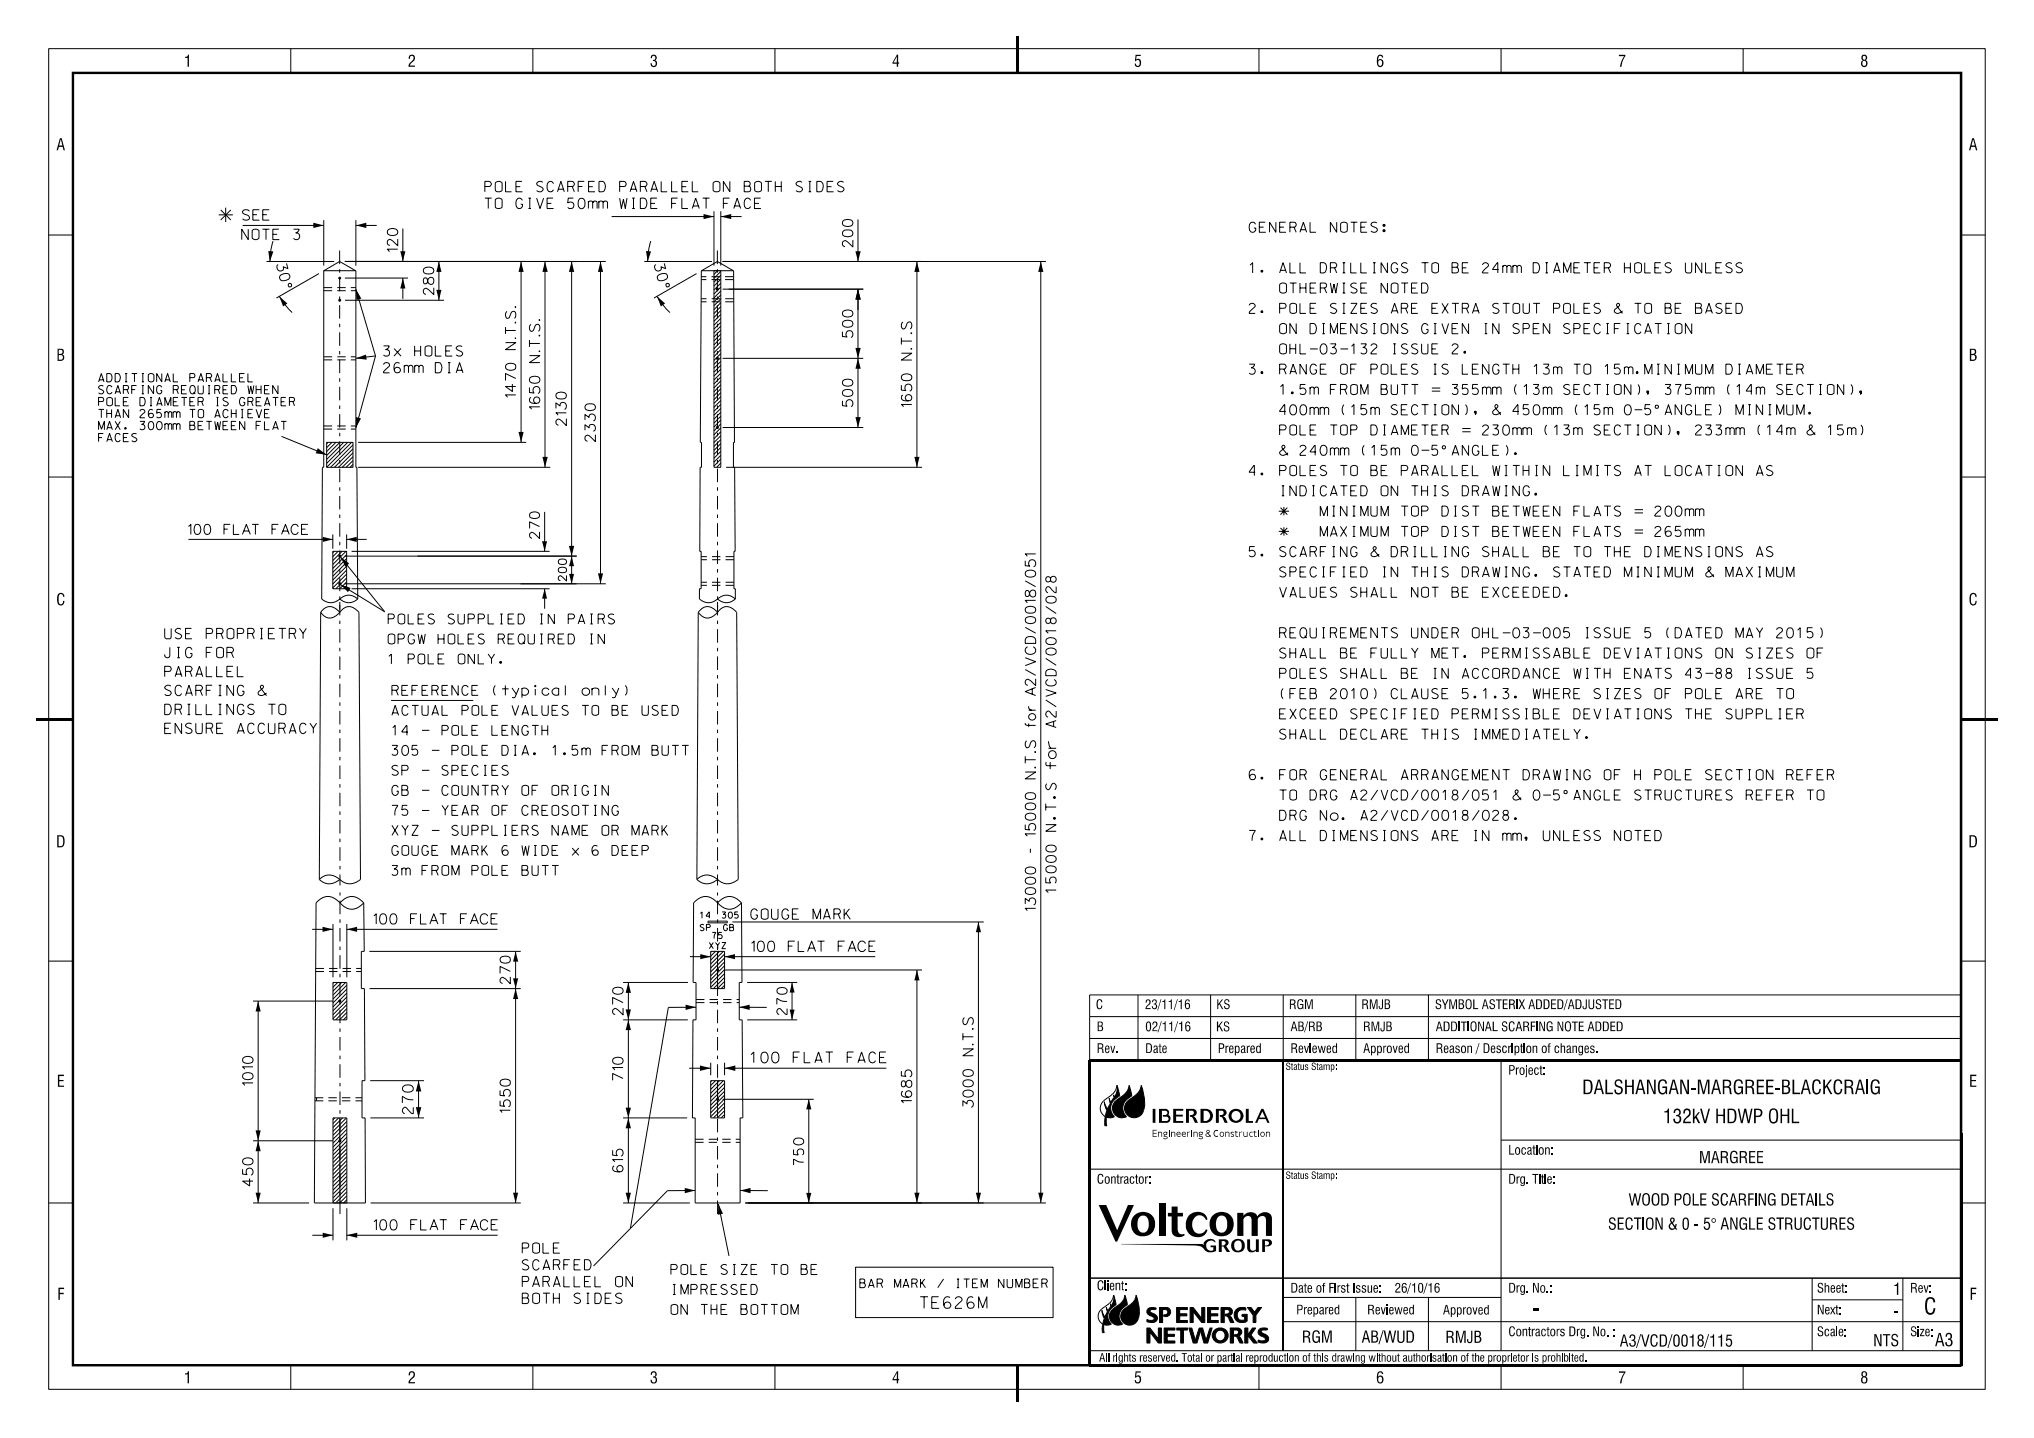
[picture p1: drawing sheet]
<svg xmlns="http://www.w3.org/2000/svg" width="420mm" height="297mm" viewBox="0 0 420 297" stroke-linecap="round" stroke-linejoin="round" font-family="sans-serif">
<g fill="#000">
<path d="M209.8 7.5h.5v7.6h-.5zM55.4 51.9h1l-.7 2.1zM64.7 46l2.2 .6-2.2 .5zM73.5 46.6l2.1-.6v1.1zM83.2 57.4l.5 2.2h-1zM82.7 51.9h1l-.5 2.1zM90.6 54l.6 2.2h-1.1zM90.1 59.9h1.1l-.6 2.1zM107.6 54l.5 2.2h-1zM112.5 54l.6 2.2h-1.1zM118 54l.6 2.2h-1.1zM124 54l.5 2.2h-1z"/>
<path d="M133.4 51.9h1l-.7 2.1zM145.3 44.2l2.1 .5-2.1 .6zM148.8 44.7l2.2-.5v1.1zM176.6 51.9h1.1l-.5 2.1zM189.3 54l.6 2.2h-1.1zM214.9 54l.5 2.2h-1zM57.7 61.2l1.6 1.5-.8 .6zM73.5 59.7l1.1 2-1 .2zM73.5 74l2.1-.8 .1 1.1zM135.7 61.2l1.6 1.5-.8 .6zM177.2 59.7l.5 2.2h-1.1zM177.2 74l.5 2.2h-1.1z"/>
<path d="M176.6 71.9h1.1l-.5 2.1zM65.6 92.6l1.9 1.3-2.3-.3zM73.5 86.1l1 .3-1 2zM107.1 89.2h1l-.5 2.2zM112 94.4h1.1l-.6 2.1zM176.6 86.1h1.1l-.5 2.2zM188.8 94.4h1.1l-.6 2.1zM66.6 110.9l2.1 .5-2.1 .5zM70.4 115.1l1.7 1.3-.8 .6zM71.6 111.4l2.1-.5v1zM111.9 111.8h1.1l-.5 2.1zM118 114.9l.5 2h-1z"/>
<path d="M117.5 118.5h1l-.5 2.1zM117.5 112.7h1.1l-.6 2.2zM123.5 118.4h1l-.5 2.2zM70.4 120.8l2 .6-.5 .9zM112.5 121.6l.5 2h-1.1zM7.5 148.3h7.6v.5h-7.6zM404.9 148.3h7.5v.5h-7.5zM66.6 191.4l2.2 .5-2.2 .6zM71.6 191.9l2.1-.5v1.1zM106.5 196.5l.5 2.1h-1.1zM144.6 197.1l2.2 .5-2.2 .5zM149.6 197.6l2.2-.5v1z"/>
<path d="M202 190.4l.6 2.1h-1.1zM53.3 206.8l.5 2.1h-1zM106.5 204.2l.5 2.1h-1.1zM105.9 202.1h1.1l-.5 2.1zM129.8 202.9l.5 2.2h-1.1zM129.8 210.6l.5 2.2h-1.1zM129.2 208.5h1.1l-.5 2.1zM141.6 207.5l2.1 .5-2.1 .6zM152.6 208l2.2-.5v1.1zM163.5 202.9l.6 2.1h-1zM163.1 208.5h1l-.6 2.1zM189.3 200.3l.6 2.2h-1.1z"/>
<path d="M225 218.7h179.9v.5h-179.9zM53.3 235.6l.5 2.2h-1zM52.8 233.5h1l-.5 2.1zM86.4 223.2l.6 2.2h-1.1zM85.9 228.7h1.1l-.6 2.2zM129.8 230.9l.5 2.1h-1.1zM129.2 228.8h1.1l-.5 2.1zM144.5 220.1l2.3 .5-2.3 .6zM149.6 220.6l2.2-.5v1.1zM167 227l.5 2.1h-1zM52.8 246.3h1l-.5 2.2zM66.6 254.6l2.2 .5-2.2 .6z"/>
<path d="M71.6 255.1l2.2-.5v1.1zM105.9 246.3h1.1l-.5 2.2zM129.2 246.3h1.1l-.5 2.2zM141.4 245.4l2.1 .5-2.1 .5zM148.3 248.7l1 2-1.1 .2zM152.8 245.9l2.2-.5v1zM166.5 246.4h1l-.5 2.1zM188.8 246.3h1.1l-.6 2.2zM201.5 246.3h1.1l-.6 2.2zM214.4 246.3h1l-.5 2.2zM239.3 248.6h1.3v6.7h-1.3zM209.8 282h.5v7.5h-.5z"/>
<path d="M224.8 219h.4v63h-.4zM225 281.7h179.9v.5h-179.9zM404.7 234h.5v48h-.5z"/>
<path d="M284.6 11.4a2.28 2.28 0 0 0 0 2.3 .77 .77 0 0 0 1.1-.6 .77 .77 0 0 0-1-.8l-.1 .2v-.3a.49 .49 0 0 1 .5-.6l.2 .3h.3a.59 .59 0 0 0-.3-.6 .59 .59 0 0 0-.7 .1zM284.7 12.6a.56 .56 0 0 1 .7 .3 .56 .56 0 0 1-.4 .7 .71 .71 0 0 1-.3-1z" fill-rule="evenodd"/>
<path d="M12.1 122.6a.74 .74 0 0 1 .8-.1 .74 .74 0 0 1 .4 .8h-.3a.49 .49 0 0 0-.6-.6 .49 .49 0 0 0-.3 .7v1a.47 .47 0 0 0 .6 .4 .47 .47 0 0 0 .3-.7h.3a.78 .78 0 0 1-.8 1 .78 .78 0 0 1-.7-1v-.9z" fill-rule="evenodd"/>
<path d="M407 122.6a.72 .72 0 0 1 .8-.1 .72 .72 0 0 1 .4 .8h-.3a.49 .49 0 0 0-.6-.6 .49 .49 0 0 0-.3 .7v1a.48 .48 0 0 0 .6 .4 .48 .48 0 0 0 .3-.7h.3a.77 .77 0 0 1-.8 1 .77 .77 0 0 1-.7-1v-.9z" fill-rule="evenodd"/>
<path d="M146.7 198.6l.1 .1z" fill-rule="evenodd"/>
<path d="M149.5 198.6l.2 .1z" fill-rule="evenodd"/>
<path d="M239.7 210.9h.2l-.7 2.3h-.2z" fill-rule="evenodd"/>
<path d="M243.1 210.9h.2l-.7 2.3h-.2z" fill-rule="evenodd"/>
<path d="M270 210.9h.1l-.7 2.3h-.1z" fill-rule="evenodd"/>
<path d="M303.9 211a1.79 1.79 0 0 0 0 1.9 .71 .71 0 0 0 .9-.1 .71 .71 0 0 0 .1-.8 .72 .72 0 0 0-.1-.9 .72 .72 0 0 0-.9-.1zM304 211.3a.4 .4 0 0 1 .5-.1 .4 .4 0 0 1 .2 .5v.6a.42 .42 0 0 1-.2 .4 .42 .42 0 0 1-.4 .1l-.2-.5z" fill-rule="evenodd"/>
<path d="M310.3 211.1a.52 .52 0 0 1 .6-.1 .52 .52 0 0 1 .3 .5h-.2a.33 .33 0 0 0-.5-.3 .33 .33 0 0 0 0 .6 .61 .61 0 0 1 .7 .7 .61 .61 0 0 1-1 .2l-.1-.4h.2a.39 .39 0 0 0 .4 .5 .39 .39 0 0 0 .4-.4 .39 .39 0 0 0-.5-.3 .57 .57 0 0 1-.3-1z" fill-rule="evenodd"/>
<path d="M311.7 211.2a.58 .58 0 0 1 .7-.2 .58 .58 0 0 1 .3 .6h-.2l-.2-.4a.55 .55 0 0 0-.5 .8v.3a.4 .4 0 0 0 .4 .5 .4 .4 0 0 0 .3-.5h.2a.61 .61 0 0 1-.5 .7 .61 .61 0 0 1-.6-.7z" fill-rule="evenodd"/>
<path d="M319.5 211.2a.61 .61 0 0 1 .7-.2 .61 .61 0 0 1 .4 .6h-.2l-.1-.4a.44 .44 0 0 0-.6 0 .44 .44 0 0 0-.1 .5v.6a.43 .43 0 0 0 .5 .5 .43 .43 0 0 0 .3-.6h-.5v-.3h.7v1.1h-.2v-.3a.58 .58 0 0 1-.7 .3 .58 .58 0 0 1-.3-.7z" fill-rule="evenodd"/>
<path d="M323.4 211a1.49 1.49 0 0 0 .2 2h.2a1.13 1.13 0 0 0 .5-1.6l-.3-.4zM323.6 211.2l.2-.1a.87 .87 0 0 1 .4 1.2 .42 .42 0 0 1-.2 .4 .42 .42 0 0 1-.4 .1 1.61 1.61 0 0 1 0-1.6z" fill-rule="evenodd"/>
<path d="M230.6 224.2l.6 2.1a2.8 2.8 0 0 0-1.6 3.6l.5 .7-.8 .3-.9-.2 .1 1.8h-.4l.1-1.8a2.15 2.15 0 0 0 0-2.2l-.2-1 .2 .8 .5 .7 .2-.4a1.25 1.25 0 0 0 .2-1.5v-.3v.5l.3 .3 .4-.6a.55 .55 0 0 0 .1-.9l.3 .5 .4-1z" fill-rule="evenodd"/>
<path d="M233.2 224.2l.5 2.1a2.8 2.8 0 0 0-1.6 3.6l.5 .7a2.04 2.04 0 0 1-2.7-.9 2.04 2.04 0 0 1 1-2.8l1-.6a2.99 2.99 0 0 0 1.3-2.1z" fill-rule="evenodd"/>
<path d="M235.7 224.2a7.3 7.3 0 0 1 .2 5.7 2.02 2.02 0 0 1-3.3 .2 2.02 2.02 0 0 1 .8-3.2l1-.6a2.99 2.99 0 0 0 1.3-2.1z" fill-rule="evenodd"/>
<path d="M238 233.4h.9v.1h-.7v.5h.6v.1h-.6v.6h.7v.1h-.9z" fill-rule="evenodd"/>
<path d="M238 229h.6v2.9h-.6z" fill-rule="evenodd"/>
<path d="M239.1 233.7l.2 .2a.47 .47 0 0 1 .7 .1v.8h-.2v-.8l-.2-.1-.3 .1v.8h-.2z" fill-rule="evenodd"/>
<path d="M240.3 233.9v.9l.6 .1a.37 .37 0 0 1-.3 .3 .37 .37 0 0 1-.3-.2l-.1 .1a.46 .46 0 0 0 .5 .2 .46 .46 0 0 0 .4-.5l-.6-.2v-.1l.4-.2 .2-.5-.5-.1zM240.4 234.1a.26 .26 0 0 1 .5 0 .26 .26 0 0 1-.5 0z" fill-rule="evenodd"/>
<path d="M239.3 229h1.4a.75 .75 0 0 1 .6 .5 .75 .75 0 0 1-.1 .8 .89 .89 0 0 1 .5 .9 .89 .89 0 0 1-.8 .7h-1.6zM239.9 229.4v2.1h1a.44 .44 0 0 0 .4-.4 .44 .44 0 0 0-.4-.5h-.8v-.3h.5a.44 .44 0 0 0 .5-.5 .44 .44 0 0 0-.5-.4z" fill-rule="evenodd"/>
<path d="M241.4 233.4l.1 .1z" fill-rule="evenodd"/>
<path d="M241.4 233.7h.1v1.1h-.1z" fill-rule="evenodd"/>
<path d="M241.8 233.7l.2 .2a.44 .44 0 0 1 .7 .1v.8h-.2v-.8l-.2-.1-.3 .1v.8h-.2z" fill-rule="evenodd"/>
<path d="M242.3 229h2v.4h-1.4v.8h1.3v.4h-1.3v.9h1.4v.4h-2z" fill-rule="evenodd"/>
<path d="M243.1 233.9a.55 .55 0 0 0-.1 .7 .55 .55 0 0 0 .8 .1v-.2a.4 .4 0 0 1-.5 .2 .4 .4 0 0 1-.2-.4h.7l-.1-.4-.4-.2zM243.2 234a.27 .27 0 0 1 .3-.1 .27 .27 0 0 1 .1 .3h-.5z" fill-rule="evenodd"/>
<path d="M244.2 233.9a.55 .55 0 0 0-.1 .7 .55 .55 0 0 0 .8 .1v-.2a.4 .4 0 0 1-.5 .2 .4 .4 0 0 1-.2-.4h.7l-.1-.4-.4-.2zM244.2 234a.28 .28 0 0 1 .4-.1 .28 .28 0 0 1 .1 .3h-.5z" fill-rule="evenodd"/>
<path d="M245.1 233.7l.2 .2 .4-.2-.4 .3v.8h-.2z" fill-rule="evenodd"/>
<path d="M244.9 229h1.5a.81 .81 0 0 1 .7 .8 .81 .81 0 0 1-.6 .8 1.88 1.88 0 0 1 .9 1.3h-.6l-.6-1-.4-.2a.2 .2 0 0 1-.1-.2 .2 .2 0 0 1 .2-.2 .45 .45 0 0 0 .6-.4 .45 .45 0 0 0-.4-.5h-.6v2.5h-.6z" fill-rule="evenodd"/>
<path d="M246 233.4l.1 .1z" fill-rule="evenodd"/>
<path d="M246 233.7h.1v1.1h-.1z" fill-rule="evenodd"/>
<path d="M246.5 233.7l.1 .2a.47 .47 0 0 1 .7 .1v.8h-.1v-.8l-.3-.1-.3 .1v.8h-.1z" fill-rule="evenodd"/>
<path d="M247.6 233.9v.9l.6 .1a.35 .35 0 0 1-.2 .3 .35 .35 0 0 1-.4-.2l-.1 .1a.46 .46 0 0 0 .5 .2 .46 .46 0 0 0 .4-.5l-.6-.2v-.1l.4-.2 .2-.5-.5-.1zM247.7 234.1a.25 .25 0 0 1 .5 0 .25 .25 0 0 1-.5 0z" fill-rule="evenodd"/>
<path d="M247.9 229a2.65 2.65 0 0 1 1.9 .3 1.45 1.45 0 0 1 .6 1.6 1.45 1.45 0 0 1-1.3 1h-1.2zM248.5 229.4v2.1a1.09 1.09 0 0 0 1.4-1 1.09 1.09 0 0 0-1.4-1.1z" fill-rule="evenodd"/>
<path d="M249.1 233.5l.2 .5-.2 .2a.47 .47 0 0 0 .1 .6 .47 .47 0 0 0 .6-.1h.2v-.2l-.5-.4a.36 .36 0 0 0 .2-.6 .36 .36 0 0 0-.6 0zM249.2 233.6l.4-.1 .1 .2-.3 .3zM249.1 234.3l.3-.2 .3 .5h-.6z" fill-rule="evenodd"/>
<path d="M250.8 233.6l.4-.2h.3v.2a.5 .5 0 0 0-.7 .5 .5 .5 0 0 0 .7 .4v.3a.72 .72 0 0 1-.9-.3 .72 .72 0 0 1 .2-.9z" fill-rule="evenodd"/>
<path d="M251.1 229h1.5a.78 .78 0 0 1 .7 .8 .78 .78 0 0 1-.7 .8h.1a1.7 1.7 0 0 1 .8 1.3h-.6l-.5-1-.5-.3v-.3a.48 .48 0 0 0 .7-.3 .48 .48 0 0 0-.4-.6h-.5v2.5h-.6z" fill-rule="evenodd"/>
<path d="M251.8 234.3a.51 .51 0 0 0 1 0 .51 .51 0 0 0-1 0zM252.1 234a.36 .36 0 0 1 .6 .1 .36 .36 0 0 1-.4 .5 .36 .36 0 0 1-.3-.5z" fill-rule="evenodd"/>
<path d="M253 233.7l.2 .2a.47 .47 0 0 1 .7 .1v.8h-.2v-.8l-.2-.1-.3 .1v.8h-.2z" fill-rule="evenodd"/>
<path d="M254.1 233.9l.4-.2 .3 .2h-.4l-.2 .1 .6 .4v.3l-.4 .1-.3-.2h.6l-.5-.4z" fill-rule="evenodd"/>
<path d="M255 233.7l.1-.1h.2v.1h.3v.2h-.3v.7h.4l-.1 .2-.5-.1v-.8h-.1z" fill-rule="evenodd"/>
<path d="M255.9 233.7l.1 .2 .5-.2-.5 .3v.8h-.1z" fill-rule="evenodd"/>
<path d="M253.8 230.4a1.51 1.51 0 0 1 3 0 1.51 1.51 0 0 1-3 0zM254.6 229.7a1.01 1.01 0 0 0-.1 1.5 1.01 1.01 0 0 0 1.5 0 1.01 1.01 0 0 0-.2-1.5 .91 .91 0 0 0-1.2 0z" fill-rule="evenodd"/>
<path d="M256.8 233.7h.1v.9l.2 .1 .4-.1v-.9h.1v1.1l-.1-.1a.47 .47 0 0 1-.7-.1z" fill-rule="evenodd"/>
<path d="M257.2 229h.6v2.5h.9v.4h-1.5z" fill-rule="evenodd"/>
<path d="M258.1 233.9l.4-.1 .2 .2a.37 .37 0 0 0-.6 .3 .37 .37 0 0 0 .6 .3v.2a.53 .53 0 0 1-.7-.2 .53 .53 0 0 1 .1-.7z" fill-rule="evenodd"/>
<path d="M258.8 233.7l.2-.1h.1v.1h.3v.2h-.3v.7h.4v.2l-.5-.1v-.8h-.2z" fill-rule="evenodd"/>
<path d="M259.8 233.7h.1v1.1h-.1z" fill-rule="evenodd"/>
<path d="M259.8 233.4l.1 .1z" fill-rule="evenodd"/>
<path d="M260.5 229h.4l1.2 2.9h-.4l-.3-.8h-1.5l-.3 .8h-.4zM260.7 229.5l-.6 1.3h1.1z" fill-rule="evenodd"/>
<path d="M260.2 234.3a.51 .51 0 0 0 1 0 .51 .51 0 0 0-1 0zM260.5 234a.35 .35 0 0 1 .6 .1 .35 .35 0 0 1-.3 .5 .35 .35 0 0 1-.4-.4z" fill-rule="evenodd"/>
<path d="M261.4 233.7l.1 .2a.47 .47 0 0 1 .8 .1v.8h-.2v-.8l-.2-.1-.4 .1v.8h-.1z" fill-rule="evenodd"/>
<path d="M226.9 248.9h1.5l2.3 5.2 2.2-5.2h1.2l-3.4 7.5h-.4z" fill-rule="evenodd"/>
<path d="M231.5 256.9h16.7l.4 .2a.5 .5 0 0 1 .2-.8l.5-.3 .6-.1 .9 .2 .2 .4-.1 .1-.7-.4-.8 .3-.3 .5v.5l.3 .6 .7 .2 .4-.1v-.6h-.5v-.4h1.1v1.2l-.8 .3-.9-.1-.6-.3-.8-.8-1.1-.3z" fill-rule="evenodd"/>
<path d="M233.5 252.8a2.55 2.55 0 0 0 5.1 0 2.55 2.55 0 0 0-5.1 0zM235.3 251.4l.7-.3a1.27 1.27 0 0 1 1.2 1.6v.8l-.3 .7a1.09 1.09 0 0 1-1.3 .3 1.09 1.09 0 0 1-.7-1.1v-1.2z" fill-rule="evenodd"/>
<path d="M241.9 249.2h1.3v1.3h1.1v.7h-1.1v2.7a.98 .98 0 0 0 1.3 .9l.2 .3a1.87 1.87 0 0 1-2.4 0l-.4-.9v-3h-.7v-.7h.7z" fill-rule="evenodd"/>
<path d="M245.5 251.1l1-.7h1.5l.5 .2 .6 .5 .2 .7-.3 .2a1.46 1.46 0 0 0-1.7-1 1.46 1.46 0 0 0-1.1 1.6l.1 1.2a1.41 1.41 0 0 0 1.2 1 1.41 1.41 0 0 0 1.3-.6l.2-.3 .3 .1-.3 .8-1.1 .7-1.3-.1-.9-.4-.5-.6-.3-.9v-1.4z" fill-rule="evenodd"/>
<path d="M249.7 252.8a2.55 2.55 0 0 0 5.1 0 2.55 2.55 0 0 0-5.1 0zM251.5 251.4l.8-.3a1.22 1.22 0 0 1 1.1 1.5v.2a1.24 1.24 0 0 1-.4 1.5 1.24 1.24 0 0 1-1.5-.1l-.3-.6-.1-.9 .1-.9z" fill-rule="evenodd"/>
<path d="M251.7 256v2.6h.6v-1.2l.3 .1 .7 1.1h.7l-.8-1.3 .5-.5-.2-.6-.4-.2zM252.3 256.3l.6 .1 .2 .4-.2 .3-.6 .1z" fill-rule="evenodd"/>
<path d="M254.2 257.2a1.45 1.45 0 0 0 2.9 0 1.45 1.45 0 0 0-2.9 0zM255.1 256.4l.8-.1 .4 .4 .1 .9-.4 .6-.6 .1-.4-.4-.2-1z" fill-rule="evenodd"/>
<path d="M257.5 256h.6v1.9l.3 .3 .3 .1 .6-.3v-2h.6v2.6h-.6v-.3l-.4 .3-.7 .1-.5-.4-.2-.5z" fill-rule="evenodd"/>
<path d="M255.5 250.5h1.3v.6l.8-.6 .9-.1 .8 .2 .3 .6 .5-.5 .7-.3h.7l.5 .1 .5 .5 .1 .5v3.8h-1.2v-3.5a.84 .84 0 0 0-.7-.7 .84 .84 0 0 0-.9 .5l-.1 .2v3.5h-1.3v-3.7a.78 .78 0 0 0-.7-.5 .78 .78 0 0 0-.7 .4l-.2 .3v3.5h-1.3z" fill-rule="evenodd"/>
<path d="M260.6 256v2.6h.6v-1.2h.7l.4-.2 .3-.3v-.4l-.5-.5zM261.2 256.3l.7 .2 .1 .3-.2 .3-.6 .1z" fill-rule="evenodd"/>
<path d="M265.7 242a.38 .38 0 0 1 .5-.1 .38 .38 0 0 1 .2 .5h-.2a.26 .26 0 0 0-.2-.3 .26 .26 0 0 0-.3 .3 .26 .26 0 0 0 .3 .2 .44 .44 0 0 1 .5 .5 .44 .44 0 0 1-.5 .4 .44 .44 0 0 1-.4-.5h.1a.28 .28 0 0 0 .3 .3 .28 .28 0 0 0 .3-.2 .28 .28 0 0 0-.3-.3 .43 .43 0 0 1-.4-.3 .43 .43 0 0 1 .1-.5z" fill-rule="evenodd"/>
<path d="M271 242a.41 .41 0 0 1 .4-.1 .41 .41 0 0 1 .3 .5h-.2a.26 .26 0 0 0-.3-.3 .26 .26 0 0 0-.2 .3 .26 .26 0 0 0 .3 .2 .46 .46 0 0 1 .4 .5 .46 .46 0 0 1-.5 .4 .46 .46 0 0 1-.4-.5h.2a.28 .28 0 0 0 .3 .3 .28 .28 0 0 0 .3-.3 .28 .28 0 0 0-.4-.2 .45 .45 0 0 1-.2-.8z" fill-rule="evenodd"/>
<path d="M229.9 267.5l.6 2a2.45 2.45 0 0 0-1.2 3.8l.2 .2-.5 .2-1.1-.1 .1 1.6h-.4v-.1l.1-1.6a2.27 2.27 0 0 0-.1-2.3l-.1-.6 .6 1.4 .2-.4a1.19 1.19 0 0 0 .2-1.5v-.2l.3 .8 .6-.9-.1-.5 .2 .4 .4-.9z" fill-rule="evenodd"/>
<path d="M232.3 267.5l.5 2a2.4 2.4 0 0 0-1 4 1.89 1.89 0 0 1-2.6-.9 1.89 1.89 0 0 1 1-2.6l.6-.3a2.85 2.85 0 0 0 1.5-2.2z" fill-rule="evenodd"/>
<path d="M234.6 267.5a6.6 6.6 0 0 1 .2 5.3 1.88 1.88 0 0 1-3 .2 1.88 1.88 0 0 1 .8-3l.5-.3a2.85 2.85 0 0 0 1.5-2.2z" fill-rule="evenodd"/>
<path d="M237.1 270.3a1.44 1.44 0 0 1 1.6 0l-.1 .2h-.5a.42 .42 0 0 0-.5 0 .42 .42 0 0 0-.1 .4l.1 .2a1.85 1.85 0 0 1 1.4 1.1 1.19 1.19 0 0 1-1.8 .9l-.4-.1v-.5a1.29 1.29 0 0 0 1.5-.1l-.1-.3a2.24 2.24 0 0 1-1.4-1.1z" fill-rule="evenodd"/>
<path d="M236.8 274.3h.7l1.7 2.2v-2.2h.6v3.1h-.6l-1.7-2.3v2.3h-.7z" fill-rule="evenodd"/>
<path d="M239.4 270h1.5a.92 .92 0 0 1 .8 1.3 .92 .92 0 0 1-1.4 .4l.1-.2a.55 .55 0 0 0 .7-.4 .55 .55 0 0 0-.5-.6h-.5v2.7h-.7z" fill-rule="evenodd"/>
<path d="M240.4 274.3h2.2v.4h-1.6v.9h1.5v.4h-1.5v1h1.6v.4h-2.2z" fill-rule="evenodd"/>
<path d="M243 270h2.2v.5h-1.6v.9h1.5v.4h-1.5v.9h1.6v.5h-2.2z" fill-rule="evenodd"/>
<path d="M243 274.3h2.2v.4h-.8v2.7h-.6v-2.7h-.8z" fill-rule="evenodd"/>
<path d="M245.5 274.3h.6l.7 2.5 .8-2.5h.7l.8 2.5 .7-2.5h.5l-.9 3.1h-.8l-.7-2.4-.7 2.4h-.8z" fill-rule="evenodd"/>
<path d="M245.7 270h.7l1.7 2.3v-2.3h.7v3.2h-.7l-1.7-2.3v2.3h-.7z" fill-rule="evenodd"/>
<path d="M249.3 270h2.3v.5h-1.6v.9h1.5v.4h-1.5v.9h1.6v.5h-2.3z" fill-rule="evenodd"/>
<path d="M250.4 275.9a1.6 1.6 0 0 0 3.1 0 1.6 1.6 0 0 0-3.1 0zM251.3 275a1.03 1.03 0 0 1 1.6 .8 1.03 1.03 0 0 1-1.6 .9 1.2 1.2 0 0 1 0-1.7z" fill-rule="evenodd"/>
<path d="M252.1 270h1.6a.86 .86 0 0 1 .8 .9 .86 .86 0 0 1-.7 .8l.5 .4 .5 1.1-.7-.1-.8-1.3a.24 .24 0 0 1-.3-.1 .24 .24 0 0 1 .2-.3 .48 .48 0 0 0 .6-.4 .48 .48 0 0 0-.4-.5h-.6v2.7h-.7z" fill-rule="evenodd"/>
<path d="M254 274.3h1.6a.86 .86 0 0 1 .8 .8 .86 .86 0 0 1-.7 .9l.5 .3 .5 1.1h-.7l-.7-1.3a.24 .24 0 0 1-.4-.2 .24 .24 0 0 1 .2-.3 .48 .48 0 0 0 .6-.3 .48 .48 0 0 0-.4-.6h-.6v2.7h-.7z" fill-rule="evenodd"/>
<path d="M255.2 270.6a2.04 2.04 0 0 1 2-.5v.5a1.13 1.13 0 0 0-1.7 .6 1.13 1.13 0 0 0 1.1 1.5l.4-.1v-.7h-.4a.22 .22 0 0 1-.2-.3 .22 .22 0 0 1 .3-.1h.8v1.3a1.76 1.76 0 0 1-2.6-.8 1.66 1.66 0 0 1 .3-1.4z" fill-rule="evenodd"/>
<path d="M257 274.3h.7v1.4l.9-1.4h.7l-1 1.4 1.3 1.7h-.7l-1.2-1.5v1.5h-.7z" fill-rule="evenodd"/>
<path d="M257.6 270h.7l.7 1 .8-1h.7l-1.2 1.6v1.6h-.5v-1.6z" fill-rule="evenodd"/>
<path d="M260.1 274.5a1.84 1.84 0 0 1 1.6-.1l-.2 .3h-.4a.41 .41 0 0 0-.5 .1 .41 .41 0 0 0-.1 .4l.1 .1a2 2 0 0 1 1.4 1.1 1.18 1.18 0 0 1-1.8 .9l-.4-.1v-.4a1.58 1.58 0 0 0 1.4 0 .7 .7 0 0 0-.7-.8l-.3-.2a.79 .79 0 0 1-.1-1.3z" fill-rule="evenodd"/>
<path d="M271.3 274.9a.74 .74 0 0 1 .8-.1 .74 .74 0 0 1 .4 .7h-.3a.47 .47 0 0 0-.4-.5 .47 .47 0 0 0-.5 .5v.9a.55 .55 0 0 0 .6 .7 .55 .55 0 0 0 .4-.8h-.6v-.3h.9v1.3h-.3v-.3a.73 .73 0 0 1-.9 .3 .73 .73 0 0 1-.4-.9v-.9z" fill-rule="evenodd"/>
<path d="M285.5 274.7h.2l-.9 2.9h-.2z" fill-rule="evenodd"/>
<path d="M14.8 14.8h390.4v267.4h-390.4l.5-.5h389.4v-266.4h-389.4v266.4l-.5 .5z" fill-rule="evenodd"/>
<circle cx="70.2" cy="57.4" r=".3"/>
<circle cx="148.1" cy="59.7" r=".32"/>
<circle cx="70.1" cy="62" r=".31"/>
<circle cx="148.1" cy="74" r=".32"/>
<circle cx="148.1" cy="88.3" r=".32"/>
<circle cx="70.1" cy="114.9" r=".31"/>
<circle cx="70.1" cy="120.6" r=".31"/>
<circle cx="70.2" cy="206.8" r=".32"/>
<circle cx="148.2" cy="200.3" r=".32"/>
<circle cx="70.2" cy="235.6" r=".31"/>
<circle cx="148.2" cy="227" r=".32"/>
</g>
<g fill="none" stroke="#000" stroke-width=".21" stroke-dasharray="1.7 1.1" stroke-linecap="butt">
<path d="M66.9 59.4h6.6M151.4 57.1h-6.6M151.4 57.7h-6.6M66.9 74.3h6.6M66.9 73.7h6.6M66.9 60h6.6M151.5 61.7h-6.7M151.5 62.3h-6.7M66.9 88.6h6.6M66.9 88h6.6M151.6 115h-6.8M151.6 115.6h-6.8"/>
<path d="M151.6 120.3h-6.8M151.6 120.9h-6.8M65.2 200.7h9.4M65.2 200h9.4M143.7 206.4h8.9M143.7 207.1h8.9M65 227.4h9.8M65 226.7h9.8M143.5 235.3h9.3M143.5 235.9h9.3"/>
</g>
<g fill="none" stroke="#000" stroke-width=".21">
<path d="M10.1 10.1h399.8v276.8h-399.8zM60 10.1v5M110 10.1v5M160 10.1v5M260 10.1v5M310 10.1v5M359.9 10.1v5M10.1 48.5h5M45.2 44.4h2.9M45.6 43.4l2.1 2M46.6 42.9v3M47.7 43.4l-2.1 2"/>
<path d="M50.1 46.6h16.8M55 54h14M56.4 49.8l-.5 1.8-.2 2.4M65.9 56.5l-8.8 5.1M66.8 55.9l3.3-1.9 3.4 1.9v40.6h.2l.2 27.2M66.9 45.5v9.4M71.2 57.4h13M71.2 54h53.9M73.4 55.9h-6.5v40.6h-.3l-.2 27.2a2.67 2.67 0 0 0 3.8 0M73.5 46.6h4.3M73.5 59.7l4 13.8M73.5 45.5v9.4"/>
<path d="M83.2 47.2v6.8M83.2 57.4v4.3M90.6 54v8M107.6 54v37.4M112.5 54v42.5M118 54v66.6M124 54v66.6M126.3 44.7h21.1M133 54h14M134.4 49.8l-.5 1.8-.2 2.4M143.8 56.5l-8.8 5.1M144.8 55.9h6.6"/>
<path d="M147.4 43.6v11.3M147.4 55.9v40.6h1.4M148.2 55.9l-.8 .8M148.8 56.1l-1.4 1.4M148.8 56.9l-1.4 1.4M148.8 57.7l-1.4 1.4M148.8 58.5l-1.4 1.4M148.8 59.3l-1.4 1.4M148.8 43.6v11.3M148.8 55.9v40.6M148.8 44.7h4.3M149.2 54h66.8"/>
<path d="M149.2 59.7h29.1M177.2 45.3v8.7M177.2 59.7v28.6M189.3 54v42.5M214.9 54v194.5M404.9 48.5h5M57.7 61.2l1 1.5 1.6 1.9M71.2 62h20.5M77.5 73.5l-4 14.9M77.5 73.5l-4 .5M135.7 61.2l1 1.5 1.6 1.9M148.8 60.1l-1.4 1.4"/>
<path d="M148.8 60.9l-1.4 1.4M148.8 61.7l-1.4 1.4M148.8 62.5l-1.4 1.5M148.8 63.3l-1.4 1.5M148.8 64.1l-1.4 1.5M148.8 64.9l-1.4 1.5M148.8 65.8l-1.4 1.4M148.8 66.6l-1.4 1.4M148.8 67.4l-1.4 1.4M148.8 68.2l-1.4 1.4M148.8 69l-1.4 1.4M148.8 69.8l-1.4 1.4"/>
<path d="M148.8 70.6l-1.4 1.4M148.8 71.4l-1.4 1.4M148.8 72.2l-1.4 1.5M148.8 73l-1.4 1.4M148.8 73.8l-1.4 1.4M148.8 74.6l-1.4 1.5M148.8 75.5l-1.4 1.4M148.8 76.3l-1.4 1.4M148.8 77.1l-1.4 1.4M148.8 77.9l-1.4 1.4M148.8 78.7l-1.4 1.4M148.8 79.5l-1.4 1.4"/>
<path d="M149.2 74h29.1M10.1 98.5h5M58.1 90.1l9.4 3.8M67.5 91.4h5.4v5.1h-5.4zM67.7 91.4l-.2 .2M68.5 91.4l-1 1.1M69.4 91.4l-1.9 1.9M70.2 91.4l-2.7 2.7M71 91.4l-3.5 3.5M71.8 91.4l-4.3 4.3M72.6 91.4l-5.1 5.1M72.9 95.9l-.6 .6"/>
<path d="M72.9 91.9l-4.6 4.6M72.9 94.3l-2.2 2.2M72.9 92.7l-3.8 3.8M72.9 95.1l-1.4 1.4M72.9 93.5l-3 3M73.9 96.5h39.7M73.9 91.4h34.8M148.8 96.4v.1M148.8 80.3l-1.4 1.4M148.8 81.1l-1.4 1.4M148.8 81.9l-1.4 1.4M148.8 82.7l-1.4 1.4"/>
<path d="M148.8 83.5l-1.4 1.4M148.8 84.3l-1.4 1.5M148.8 85.2l-1.4 1.4M148.8 86l-1.4 1.4M148.8 86.7l-1.4 1.5M148.8 87.6l-1.4 1.4M148.8 88.4l-1.4 1.4M148.8 89.2l-1.4 1.4M148.8 90l-1.4 1.4M148.8 90.8l-1.4 1.4M148.8 91.6l-1.4 1.4M148.8 92.4l-1.4 1.4"/>
<path d="M148.8 93.2l-1.4 1.4M148.8 94l-1.4 1.5M148.8 94.8l-1.4 1.5M148.8 95.6l-.8 .9M149.2 88.3h29.1M149.9 96.5h40.5M151.7 91.4l-.2-35.5-3.4-1.9-3.3 1.9-.2 35.5h.3v5.1h-.3l-.1 17.4h.3v7.7h-.4v2.1a2.67 2.67 0 0 0 3.8 0M151.7 96.5l.1 17.4h-.2v7.7h.2v2.1M151.7 91.4h-.3v5.1M404.9 98.5h5M38.9 111.4h29.8M68.7 113.9h2.9v7.7h-2.9z"/>
<path d="M68.7 110.4v2.9M69 113.9l-.3 .3M69.8 113.9l-1.1 1.1M70.4 115.1l9 11.3-9-5.6M70.6 113.9l-1.9 1.9M71.2 114.9h47.9M71.4 113.9l-2.7 2.7M71.6 110.4v2.9M71.6 114.5l-2.9 2.9M71.6 115.4l-2.9 2.8M71.6 116.1l-2.9 2.9M71.6 116.9l-2.9 2.9"/>
<path d="M71.6 117.8l-2.9 2.8M71.6 118.6l-2.9 2.8M71.6 119.4l-2.2 2.2M71.6 111.4h4.1M72.6 113.9h40.9M112.5 105.7v8.2M264.1 105.6h2.1M264.1 109.7h2.1M264.4 104.8l1.4 1.5M264.4 109l1.4 1.5M265.1 104.7v1.7M265.1 108.9v1.7"/>
<path d="M265.8 104.8l-1.4 1.5M265.8 109l-1.4 1.5M66.2 126.5a2.1 2.1 0 0 1 3.4-.6l.6 .6M66.2 126.5a2.1 2.1 0 0 0 3.4 .5l.6-.5M66.2 126.5l-.3 55.1M70.2 126.5a2.08 2.08 0 0 1 3.3-.6l.6 .6 .3 55.1a3 3 0 0 1-4.2 0M70.2 123.7a2.62 2.62 0 0 0 3.7 0M70.2 123.7a2.56 2.56 0 0 1 3.7 0M71.2 120.6h53.9M71.6 120.2l-1.4 1.4M71.6 121l-.6 .6M72.6 121.6h40.9"/>
<path d="M112.5 121.6v4.1M144.2 126.5a2.14 2.14 0 0 1 3.4-.6l.6 .6M144.2 126.5a2.14 2.14 0 0 0 3.4 .5l.6-.5M144.2 126.5l-.3 55.1M148.2 126.5a2.08 2.08 0 0 1 3.3-.6l.6 .6 .3 55.1a3 3 0 0 1-4.2 0M148.2 123.7a2.59 2.59 0 0 0 3.6 0M148.2 123.7a2.53 2.53 0 0 1 3.6 0M80.8 144.7h16.9M10.1 198.5h5M64.5 191.9h4.3M65.9 181.6a2.92 2.92 0 0 0 4.3 0M65.9 181.6a2.86 2.86 0 0 1 4.3 0"/>
<path d="M68.8 190.8v11.1M70.2 186.5a2.93 2.93 0 0 1 4.9 0M70.2 186.5a2.93 2.93 0 0 0 4.9 0M71.6 190.8v11.1M71.6 191.9h31.1M75.1 186.5l.1 10h-.6v7.7h.6l.2 19h-.6v7.7h.6l.1 17.6h-10.6l.4-62a2.97 2.97 0 0 1 4.9 0M76.3 196.5h31.2M106.5 196.5v52M142.5 197.6h4.3M143.9 181.6a2.97 2.97 0 0 0 4.3 0M143.9 181.6a2.91 2.91 0 0 1 4.3 0M146.2 190.2h4v.4h-4z"/>
<path d="M146.8 196.5h2.8v7.7h-2.8zM146.9 196.5l-.1 .2M147.7 196.5l-.9 1M148.2 186.5a2.97 2.97 0 0 1 4.9 0M148.2 186.5a2.97 2.97 0 0 0 4.9 0M148.2 196.5v7.7l1.4-1.5M148.6 196.5l-1.8 1.8M149.4 196.5l-2.6 2.6M149.6 197.6h31.1M149.6 197.1l-2.8 2.8M149.6 197.9l-2.8 2.8M149.6 198.7l-2.8 2.8"/>
<path d="M149.6 199.5l-2.8 2.8M151.2 190.4h51.9M153.1 186.5l.1 16.4h-.6v7.7h.6l.2 20.3h-.6v17.6h-9.3v-17.6h-.5l.1-20.3h.6v-7.7h-.6l.1-16.4a2.97 2.97 0 0 1 5 0M202 190.4v58.1M404.9 198.5h5M404.9 192v9M52.2 206.8h16.6M53.3 206.8v41.7M68.8 202.9h2.8v7.7h-2.8zM68.9 202.9l-.1 .2M69.7 202.9l-.9 1M70.6 202.9l-1.8 1.8"/>
<path d="M71.4 202.9l-2.6 2.6M71.6 203.5l-2.8 2.8M71.6 204.3l-2.8 2.8M71.6 205.1l-2.8 2.9M71.6 205.9l-2.8 2.9M71.6 206.7l-2.8 2.9M71.6 207.5l-2.8 2.9M71.6 209.1l-1.5 1.5M71.6 208.3l-2.3 2.3M71.6 209.9l-.7 .7M76.3 204.2h31.2M128.7 210.6h13.3"/>
<path d="M128.7 202.9h13.4M129.8 202.9v45.6M143.7 208l-5.7 .1-7.8 45.6M146.8 219.5v2.6M149.6 200.3h40.8M149.6 200.3l-2.8 2.8M149.6 201.1l-2.8 2.8M149.6 203.5l-.7 .7M149.6 219.5v2.6M149.6 201.9l-2.3 2.3M152.6 208l5.7 .1M154.3 202.9h10.3"/>
<path d="M154.3 210.6h10.3M163.5 202.9v7.7M189.3 200.3v48.2M225 210h179.9v72h-179.9M225 214.5h179.9M235 205.5v13.5M250 205.5v13.5M265 205.5v13.5M280 205.5v13.5M295 205.5v13.5M310 219v60M404.9 205.5h-179.9v13.5h179.9"/>
<path d="M52.2 235.6h16.6M65.4 226.7v.7M69.1 230.9l-.3 .4M69.9 230.9l-1.1 1.2M70.2 230.9v17.6M70.7 230.9l-1.9 2M71.5 230.9l-2.7 2.8M71.6 231.6l-2.8 2.9M71.6 232.4l-2.8 2.9M71.6 233.3l-2.8 2.8M71.6 234.1l-2.8 2.8M71.6 234.9l-2.8 2.8"/>
<path d="M71.6 235.7l-2.8 2.8M71.6 236.5l-2.8 2.9M71.6 237.3l-2.8 2.8M71.6 238.1l-2.8 2.8M71.6 238.9l-2.8 2.9M71.6 239.7l-2.8 2.9M76.4 223.2h11.2M76.5 230.9h11.1M86.4 223.2v7.7M128.7 230.9h13.2M142.3 220.6h4.5M146.8 223.2h2.8v7.7h-2.8z"/>
<path d="M146.9 223.2l-.1 .2M147.7 223.2l-.9 1M148.2 223.2v7.7l1.4-1.5M148.6 223.2l-1.8 1.8M149.2 227h18.8M149.4 223.2l-2.6 2.6M149.6 220.6h33.4M149.6 223.8l-2.8 2.8M149.6 224.6l-2.8 2.8M149.6 225.4l-2.8 2.8M149.6 226.2l-2.8 2.9M149.6 227l-2.8 2.8"/>
<path d="M149.6 227.8l-2.8 2.8M149.6 230.2l-.7 .7M149.6 228.6l-2.3 2.3M167 227v21.5M230.6 224.2a4.5 4.5 0 0 1-2.4 2.9 2.02 2.02 0 0 0 0 3.5M230.6 224.2v1.4l-.4 1-.3-.5a1 1 0 0 1-.3 1.2l-.2 .3-.3-.8 .2 1.1-.6 1.1-.4-.7-.3-.8 .2 1.2a1.52 1.52 0 0 1 .1 1.5l-.1 .4M230.6 224.2l.6 2.1a2.83 2.83 0 0 0-1.6 3.7l.5 .6-1 .3-.7-.2 .1 1.8h-.4l.1-1.9M233.2 224.2l.5 2.1a2.83 2.83 0 0 0-1.6 3.7l.5 .6a2.04 2.04 0 0 1-2.7-.9 2.04 2.04 0 0 1 1-2.8l1-.6a2.99 2.99 0 0 0 1.3-2.1zM233.7 226.8h.1M235.7 224.2a7 7 0 0 1 .1 5.9 2.03 2.03 0 0 1-3.2-.1 2.03 2.03 0 0 1 .8-3.1l1-.6a2.99 2.99 0 0 0 1.3-2.1zM310 235.5h94.9M10.1 248.5h5"/>
<path d="M52.2 248.5h11.6M64.5 255.1h4.3M68.8 248.5v-17.6h2.8v17.6M68.8 249.6v6.6M71.6 255.1h31.2M71.6 240.5l-2.8 2.9M71.6 241.3l-2.8 2.9M71.6 242.1l-2.8 2.9M71.6 243l-2.8 2.8M71.6 243.8l-2.8 2.8M71.6 244.5l-2.8 2.9M71.6 245.4l-2.8 2.8"/>
<path d="M71.6 249.6v6.6M71.6 246.2l-2.3 2.3M71.6 247l-1.5 1.5M71.6 247.8l-.7 .7M76.5 248.5h31M128.7 248.5h13.8M143.5 245.9h-5.7l-15.2 15.6M148.3 248.7l2.2 10.7M152.8 245.9h5.7M153.9 248.5h62.1M225 241.5h179.9M404.9 248.5h5"/>
<path d="M176.7 261.7h40.8v10.4h-40.8zM225 264h179.9M225 279h179.9M229.9 267.5a4.2 4.2 0 0 1-2.2 2.7 1.88 1.88 0 0 0 0 3.3M229.9 267.5l.1 .8-.2 .9-.3 .5-.2-.4 .1 .5-.6 .9-.3-.8v.5a.57 .57 0 0 1 0 .8l-.4 .8-.6-1.4 .2 1.1a1.33 1.33 0 0 1 .1 1.4l-.1 .4M229.9 267.5l.6 2a2.45 2.45 0 0 0-1 4 1.92 1.92 0 0 1-1.6 .1l.1 1.6h-.4l.1-1.7M232.3 267.5l.5 2a2.45 2.45 0 0 0-1 4 1.89 1.89 0 0 1-2.6-.9 1.89 1.89 0 0 1 1-2.6l.6-.3a2.85 2.85 0 0 0 1.5-2.2zM232.8 269.9h.1M234.6 267.5a6.4 6.4 0 0 1 .1 5.4 1.88 1.88 0 0 1-2.9 0 1.88 1.88 0 0 1 .8-2.9l.5-.3a2.85 2.85 0 0 0 1.5-2.2zM236.8 274.3h.7l1.7 2.2v-2.2h.6v3.1h-.6l-1.7-2.3v2.3h-.7zM237.1 270.3a1.44 1.44 0 0 1 1.6 0l-.1 .2h-.5a.42 .42 0 0 0-.5 0 .42 .42 0 0 0-.1 .4l.1 .2a1.85 1.85 0 0 1 1.4 1.1 1.19 1.19 0 0 1-1.8 .9l-.4-.1v-.5a1.21 1.21 0 0 0 1.5-.1l-.1-.3a2.24 2.24 0 0 1-1.4-1.1zM239.4 270h1.5a.92 .92 0 0 1 .8 1.3 .92 .92 0 0 1-1.4 .4v-.1a.57 .57 0 0 0 .8-.4 .57 .57 0 0 0-.5-.7h-.5v2.7h-.7z"/>
<path d="M240.4 274.3h2.2v.4h-1.6v.9h1.5v.4h-1.5v1h1.6v.4h-2.2zM240.6 270.5h.1M243 270h2.2v.5h-1.6v.9h1.5v.4h-1.5v.9h1.6v.5h-2.2zM243 274.3h2.2v.4h-.8v2.7h-.6v-2.7h-.8zM245.5 274.3h.6l.7 2.5 .8-2.5h.7l.8 2.5 .7-2.5h.5l-.9 3.1h-.8l-.7-2.4-.7 2.4h-.8zM245.7 270h.7l1.7 2.3v-2.3h.7v3.2h-.7l-1.7-2.3v2.3h-.7zM249.3 270h2.3v.5h-1.6v.9h1.5v.4h-1.5v.9h1.6v.5h-2.3zM251.3 275a1.03 1.03 0 0 1 1.6 .8 1.03 1.03 0 0 1-1.6 .9 1.2 1.2 0 0 1 0-1.7zM252.1 270h1.6a.84 .84 0 0 1 .8 .8 .84 .84 0 0 1-.7 .9h.1a2.01 2.01 0 0 1 .9 1.5l-.7-.1-.5-1.1-.6-.2v-.2l.2-.2a.49 .49 0 0 0 .6-.3 .49 .49 0 0 0-.2-.6h-.8v2.7h-.7zM253.4 270.5h.1M254 274.3h1.6a.84 .84 0 0 1 .8 .8 .84 .84 0 0 1-.7 .8l.1 .1a2.01 2.01 0 0 1 .9 1.4l-.7-.1-.5-1-.6-.3v-.2l.2-.2a.49 .49 0 0 0 .6-.2 .49 .49 0 0 0-.2-.7h-.8v2.7h-.7zM255.2 270.6a2.04 2.04 0 0 1 2-.5v.5a1.14 1.14 0 0 0-1.7 .6 1.14 1.14 0 0 0 1 1.5l.5-.1v-.7l-.5-.1v-.3h1v1.3a1.64 1.64 0 0 1-2.2 0 1.64 1.64 0 0 1-.1-2.2z"/>
<path d="M255.3 274.7h.1M257 274.3h.7v1.4l.9-1.4h.7l-1 1.4 1.3 1.7h-.7l-1.2-1.5v1.5h-.7zM257.6 270h.7l.7 1 .8-1h.7l-1.2 1.6v1.6h-.5v-1.6zM260.1 274.5a1.84 1.84 0 0 1 1.6-.1l-.2 .3h-.4a.41 .41 0 0 0-.5 .1 .41 .41 0 0 0-.1 .4l.1 .1a2 2 0 0 1 1.4 1.1 1.18 1.18 0 0 1-1.8 .9l-.4-.1v-.4a1.21 1.21 0 0 0 1.5-.2l-.2-.3a2.22 2.22 0 0 1-1.3-1.1zM265 273h139.9M265 268h45M280 268v11M295 268v11M374.2 268.5h18.7M374.2 264v15M392.9 264v15M15.1 282h154.9"/>
<path d="M60 282v4.9M110 282v4.9M160 282v4.9M260 282v4.9M310 282v4.9M359.9 282v4.9"/>
<circle cx="251.9" cy="275.9" r="1.59"/>
</g>
<path d="M70.1 51.7l.1 74.2M148.1 51.7l.1 74.2M70.2 124.3v58.6M148.2 124.3v58.6M70.2 250.8v-66.5M148.2 250.8v-66.5" fill="none" stroke="#000" stroke-width=".21" stroke-dasharray="2.8 1.1 .7 1.1" stroke-linecap="butt"/>
<path d="M265 219v60" fill="none" stroke="#000" stroke-width=".35"/>
<g font-size="3.5">
<text x="316.5" y="271.7">-</text>
<text x="397.3" y="271.5">C</text>
</g>
<g font-size="3">
<text x="326.7" y="226">DALSHANGAN-MARGREE-BLACKCRAIG</text>
<text x="343.4" y="232">132kV HDWP OHL</text>
</g>
<text font-size="2.7" x="399.5" y="278">A3</text>
<g font-size="2.5">
<text x="38" y="13.8">1</text>
<text x="84.2" y="13.8">2</text>
<text x="134.2" y="13.8">3</text>
<text x="184.2" y="13.8">4</text>
<text x="234.2" y="13.8">5</text>
<text x="334.1" y="13.8">7</text>
<text x="384.1" y="13.8">8</text>
<text x="11.6" y="31">A</text>
<text x="406.5" y="31">A</text>
<text x="11.7" y="74.5">B</text>
<text x="406.5" y="74.5">B</text>
<text x="11.6" y="175">D</text>
<text x="406.5" y="175">D</text>
<text x="11.7" y="224.5">E</text>
<text x="406.6" y="224.5">E</text>
<text x="350.8" y="240.2">MARGREE</text>
<text x="336.3" y="249">WOOD POLE SCARFING DETAILS</text>
<text x="332" y="254">SECTION &amp; 0 - 5° ANGLE STRUCTURES</text>
<text x="11.8" y="268.5">F</text>
<text x="390.9" y="267.4">1</text>
<text x="406.7" y="268.5">F</text>
<text x="391" y="271.9">-</text>
<text x="268.8" y="277.3">RGM</text>
<text x="281.1" y="277.3">AB/WUD</text>
<text x="298.5" y="277.4">RMJB</text>
<text x="334.5" y="278.1">A3/VCD/0018/115</text>
<text x="386.8" y="278">NTS</text>
<text x="38" y="285.7">1</text>
<text x="84.2" y="285.7">2</text>
<text x="134.2" y="285.7">3</text>
<text x="184.2" y="285.7">4</text>
<text x="234.2" y="285.7">5</text>
<text x="284.1" y="285.7">6</text>
<text x="334.1" y="285.7">7</text>
<text x="384.1" y="285.7">8</text>
</g>
<text font-size="2.4" x="190" y="270.2">TE626M</text>
<g font-size="2.2">
<text x="154.9" y="219.5">100 FLAT FACE</text>
<text x="85.3" y="230" transform="rotate(-90 85.3 230)">270</text>
</g>
<g font-size="2.1">
<text x="100.1" y="39.6">POLE SCARFED PARALLEL ON BOTH SIDES</text>
<text x="50.1" y="45.5">SEE</text>
<text x="100.1" y="43.1">TO GIVE 50mm WIDE FLAT FACE</text>
<text x="258" y="48">GENERAL NOTES:</text>
<text x="49.9" y="49.5">NOTE 3</text>
<text x="82.1" y="52" transform="rotate(-90 82.1 52)">120</text>
<text x="176.1" y="51" transform="rotate(-90 176.1 51)">200</text>
<text x="57" y="54.7" transform="rotate(76 57 54.7)">3</text>
<text x="57.6" y="56.8" transform="rotate(76 57.6 56.8)">0 °</text>
<text x="135" y="54.7" transform="rotate(76 135 54.7)">3</text>
<text x="135.6" y="56.8" transform="rotate(76 135.6 56.8)">0 °</text>
<text x="258" y="56.4">1. ALL DRILLINGS TO BE 24mm DIAMETER HOLES UNLESS</text>
<text x="89.6" y="60.9" transform="rotate(-90 89.6 60.9)">280</text>
<text x="106.5" y="65.8" transform="rotate(-90 106.5 65.8)">S.</text>
<text x="258" y="64.7">2. POLE SIZES ARE EXTRA STOUT POLES &amp; TO BE BASED</text>
<text x="260.7" y="60.5">OTHERWISE NOTED</text>
<text x="106.5" y="69" transform="rotate(-90 106.5 69)">T.</text>
<text x="111.5" y="71.7" transform="rotate(-90 111.5 71.7)">T.</text>
<text x="111.5" y="68.4" transform="rotate(-90 111.5 68.4)">S.</text>
<text x="176.1" y="69.7" transform="rotate(-90 176.1 69.7)">500</text>
<text x="188.3" y="71.2" transform="rotate(-90 188.3 71.2)">T.</text>
<text x="188.3" y="67.9" transform="rotate(-90 188.3 67.9)">S</text>
<text x="260.9" y="68.9">ON DIMENSIONS GIVEN IN SPEN SPECIFICATION</text>
<text x="79.2" y="77">26mm DIA</text>
<text x="79.2" y="73.6">3x HOLES</text>
<text x="106.5" y="72.2" transform="rotate(-90 106.5 72.2)">N.</text>
<text x="111.5" y="74.9" transform="rotate(-90 111.5 74.9)">N.</text>
<text x="188.3" y="74.4" transform="rotate(-90 188.3 74.4)">N.</text>
<text x="258" y="77.3">3. RANGE OF POLES IS LENGTH 13m TO 15m.MINIMUM DIAMETER</text>
<text x="261.4" y="73.1">OHL-03-132 ISSUE 2.</text>
<text x="106.5" y="82.1" transform="rotate(-90 106.5 82.1)">1470</text>
<text x="176.1" y="84" transform="rotate(-90 176.1 84)">500</text>
<text x="261" y="81.5">1.5m FROM BUTT = 355mm (13m SECTION), 375mm (14m SECTION),</text>
<text x="111.5" y="84.5" transform="rotate(-90 111.5 84.5)">1650</text>
<text x="117" y="87.9" transform="rotate(-90 117 87.9)">2130</text>
<text x="188.3" y="84" transform="rotate(-90 188.3 84)">1650</text>
<text x="261" y="85.7">400mm (15m SECTION), &amp; 450mm (15m 0-5°ANGLE) MINIMUM.</text>
<text x="261" y="89.9">POLE TOP DIAMETER = 230mm (13m SECTION), 233mm (14m &amp; 15m)</text>
<text x="122.9" y="91.2" transform="rotate(-90 122.9 91.2)">2330</text>
<text x="261.2" y="94">&amp; 240mm (15m 0-5°ANGLE).</text>
<text x="258" y="98.2">4. POLES TO BE PARALLEL WITHIN LIMITS AT LOCATION AS</text>
<text x="260.9" y="102.4">INDICATED ON THIS DRAWING.</text>
<text x="266" y="106.6">MINIMUM TOP DIST BETWEEN FLATS = 200mm</text>
<text x="38.9" y="110.4">100 FLAT FACE</text>
<text x="111.4" y="111.2" transform="rotate(-90 111.4 111.2)">270</text>
<text x="265.7" y="110.8">MAXIMUM TOP DIST BETWEEN FLATS = 265mm</text>
<text x="258" y="115">5. SCARFING &amp; DRILLING SHALL BE TO THE DIMENSIONS AS</text>
<text x="260.8" y="119.2">SPECIFIED IN THIS DRAWING. STATED MINIMUM &amp; MAXIMUM</text>
<text x="260.9" y="123.4">VALUES SHALL NOT BE EXCEEDED.</text>
<text x="34" y="131.9">USE PROPRIETRY</text>
<text x="80.1" y="128.9">POLES SUPPLIED IN PAIRS</text>
<text x="260.9" y="131.7">REQUIREMENTS UNDER OHL-03-005 ISSUE 5 (DATED MAY 2015)</text>
<text x="34" y="135.8">JIG FOR</text>
<text x="80.1" y="137.1">1 POLE ONLY.</text>
<text x="80.1" y="133">OPGW HOLES REQUIRED IN</text>
<text x="260.8" y="135.9">SHALL BE FULLY MET. PERMISSABLE DEVIATIONS ON SIZES OF</text>
<text x="34" y="143.7">SCARFING &amp;</text>
<text x="34" y="139.8">PARALLEL</text>
<text x="80.9" y="143.6">REFERENCE (typical only)</text>
<text x="260.9" y="140.1">POLES SHALL BE IN ACCORDANCE WITH ENATS 43-88 ISSUE 5</text>
<text x="34" y="147.6">DRILLINGS TO</text>
<text x="80.9" y="147.7">ACTUAL POLE VALUES TO BE USED</text>
<text x="213.8" y="148.7" transform="rotate(-90 213.8 148.7)">or A2/VCD/0018/051</text>
<text x="260.8" y="148.5">EXCEED SPECIFIED PERMISSIBLE DEVIATIONS THE SUPPLIER</text>
<text x="261.1" y="144.3">(FEB 2010) CLAUSE 5.1.3. WHERE SIZES OF POLE ARE TO</text>
<text x="34" y="151.5">ENSURE ACCURACY</text>
<text x="80.9" y="151.9">14 - POLE LENGTH</text>
<text x="213.8" y="154.4" transform="rotate(-90 213.8 154.4)">S</text>
<text x="213.8" y="150.1" transform="rotate(-90 213.8 150.1)">f</text>
<text x="218.1" y="150.3" transform="rotate(-90 218.1 150.3)">A2/VCD/0018/028</text>
<text x="260.8" y="152.7">SHALL DECLARE THIS IMMEDIATELY.</text>
<text x="80.9" y="156">305 - POLE DIA. 1.5m FROM BUTT</text>
<text x="80.9" y="160.1">SP - SPECIES</text>
<text x="213.8" y="160.9" transform="rotate(-90 213.8 160.9)">N.</text>
<text x="213.8" y="157.7" transform="rotate(-90 213.8 157.7)">T.</text>
<text x="218.1" y="158.8" transform="rotate(-90 218.1 158.8)">for</text>
<text x="258" y="161.1">6. FOR GENERAL ARRANGEMENT DRAWING OF H POLE SECTION REFER</text>
<text x="80.9" y="164.3">GB - COUNTRY OF ORIGIN</text>
<text x="260.9" y="165.2">TO DRG A2/VCD/0018/051 &amp; 0-5°ANGLE STRUCTURES REFER TO</text>
<text x="80.9" y="168.4">75 - YEAR OF CREOSOTING</text>
<text x="80.9" y="172.5">XYZ - SUPPLIERS NAME OR MARK</text>
<text x="218.1" y="171.7" transform="rotate(-90 218.1 171.7)">N.T.S</text>
<text x="258" y="173.6">7. ALL DIMENSIONS ARE IN mm, UNLESS NOTED</text>
<text x="261.3" y="169.4">DRG No. A2/VCD/0018/028.</text>
<text x="80.9" y="176.7">GOUGE MARK 6 WIDE x 6 DEEP</text>
<text x="213.8" y="176.2" transform="rotate(-90 213.8 176.2)">- 15000</text>
<text x="80.9" y="180.8">3m FROM POLE BUTT</text>
<text x="218.1" y="184.5" transform="rotate(-90 218.1 184.5)">15000</text>
<text x="77.2" y="190.9">100 FLAT FACE</text>
<text x="155" y="189.9">GOUGE MARK</text>
<text x="213.8" y="188.1" transform="rotate(-90 213.8 188.1)">13000</text>
<text x="155.2" y="196.5">100 FLAT FACE</text>
<text x="105.4" y="203.2" transform="rotate(-90 105.4 203.2)">270</text>
<text x="128.7" y="209.6" transform="rotate(-90 128.7 209.6)">270</text>
<text x="162.5" y="209.5" transform="rotate(-90 162.5 209.5)">270</text>
<text x="201" y="214.8" transform="rotate(-90 201 214.8)">T.</text>
<text x="201" y="211.6" transform="rotate(-90 201 211.6)">S</text>
<text x="201" y="218.1" transform="rotate(-90 201 218.1)">N.</text>
<text x="52.2" y="224.2" transform="rotate(-90 52.2 224.2)">1010</text>
<text x="128.7" y="223.2" transform="rotate(-90 128.7 223.2)">710</text>
<text x="188.3" y="227.8" transform="rotate(-90 188.3 227.8)">1685</text>
<text x="105.4" y="229.8" transform="rotate(-90 105.4 229.8)">1550</text>
<text x="201" y="228.7" transform="rotate(-90 201 228.7)">3000</text>
<text x="52.2" y="244.9" transform="rotate(-90 52.2 244.9)">450</text>
<text x="128.7" y="242" transform="rotate(-90 128.7 242)">615</text>
<text x="165.9" y="240.6" transform="rotate(-90 165.9 240.6)">750</text>
<text x="77.2" y="254">100 FLAT FACE</text>
<text x="107.8" y="262.3">SCARFED</text>
<text x="107.8" y="258.8">POLE</text>
<text x="138.5" y="263.2">POLE SIZE TO BE</text>
<text x="107.8" y="269.2">BOTH SIDES</text>
<text x="107.8" y="265.8">PARALLEL ON</text>
<text x="138.5" y="267.4">IMPRESSED</text>
<text x="138.5" y="271.5">ON THE BOTTOM</text>
</g>
<g font-size="2">
<text x="226.3" y="208.4">C</text>
<text x="236.4" y="208.4">23/11/16</text>
<text x="251.2" y="208.4">KS</text>
<text x="266.2" y="208.4">RGM</text>
<text x="281.1" y="208.4">RMJB</text>
<text x="296.3" y="208.4">SYMBOL ASTERIX ADDED/ADJUSTED</text>
<text x="226.5" y="213">B</text>
<text x="236.5" y="213">02/11/16</text>
<text x="251.1" y="213">KS</text>
<text x="266.5" y="213">AB/RB</text>
<text x="281.5" y="213">RMJB</text>
<text x="296.5" y="213">ADDITIONAL SCARFING NOTE ADDED</text>
<text x="226.5" y="217.5">Rev.</text>
<text x="236.5" y="217.5">Date</text>
<text x="251.5" y="217.5">Prepared</text>
<text x="266.5" y="217.5">Reviewed</text>
<text x="281.5" y="217.5">Approved</text>
<text x="296.5" y="217.5">Reason / Description of changes.</text>
<text x="311.5" y="222">Project:</text>
<text x="311.5" y="238.5">Location:</text>
<text x="226.5" y="244.5">Contractor:</text>
<text x="311.5" y="244.5">Drg. Title:</text>
<text x="226.5" y="266.5">Client:</text>
<text x="266.5" y="267">Date of First Issue: 26/10/16</text>
<text x="311.5" y="267">Drg. No.:</text>
<text x="375.2" y="267">Sheet:</text>
<text x="394.4" y="267">Rev:</text>
<text x="267.7" y="271.5">Prepared</text>
<text x="282.3" y="271.5">Reviewed</text>
<text x="298" y="271.5">Approved</text>
<text x="311.5" y="276">Contractors Drg. No. :</text>
<text x="375.2" y="276">Scale:</text>
<text x="375.2" y="271.5">Next:</text>
<text x="394.4" y="276">Size:</text>
</g>
<text font-size="1.8" x="177.5" y="265.9">BAR MARK / ITEM NUMBER</text>
<g font-size="1.7">
<text x="20.3" y="83.8">POLE DIAMETER IS GREATER</text>
<text x="20.3" y="81.3">SCARFING REQUIRED WHEN</text>
<text x="20.3" y="78.9">ADDITIONAL PARALLEL</text>
<text x="20.3" y="88.8">MAX. 300mm BETWEEN FLAT</text>
<text x="20.3" y="86.3">THAN 265mm TO ACHIEVE</text>
<text x="20.3" y="91.2">FACES</text>
<text x="117" y="120" transform="rotate(-90 117 120)">200</text>
<text x="227" y="281.2">All rights reserved. Total or partial reproduction of this drawing without authorisation of the proprietor is prohibited.</text>
</g>
<g font-size="1.5">
<text x="265.5" y="221">Status Stamp:</text>
<text x="265.5" y="243.5">Status Stamp:</text>
</g>
<g font-size="1.3">
<text x="144.5" y="189.6">14</text>
<text x="149.1" y="189.6">305</text>
<text x="144.6" y="192.2">SP</text>
<text x="146.5" y="195.9">XYZ</text>
<text x="147.1" y="193.8">75</text>
<text x="149.4" y="192.2">GB</text>
</g>
</svg>
